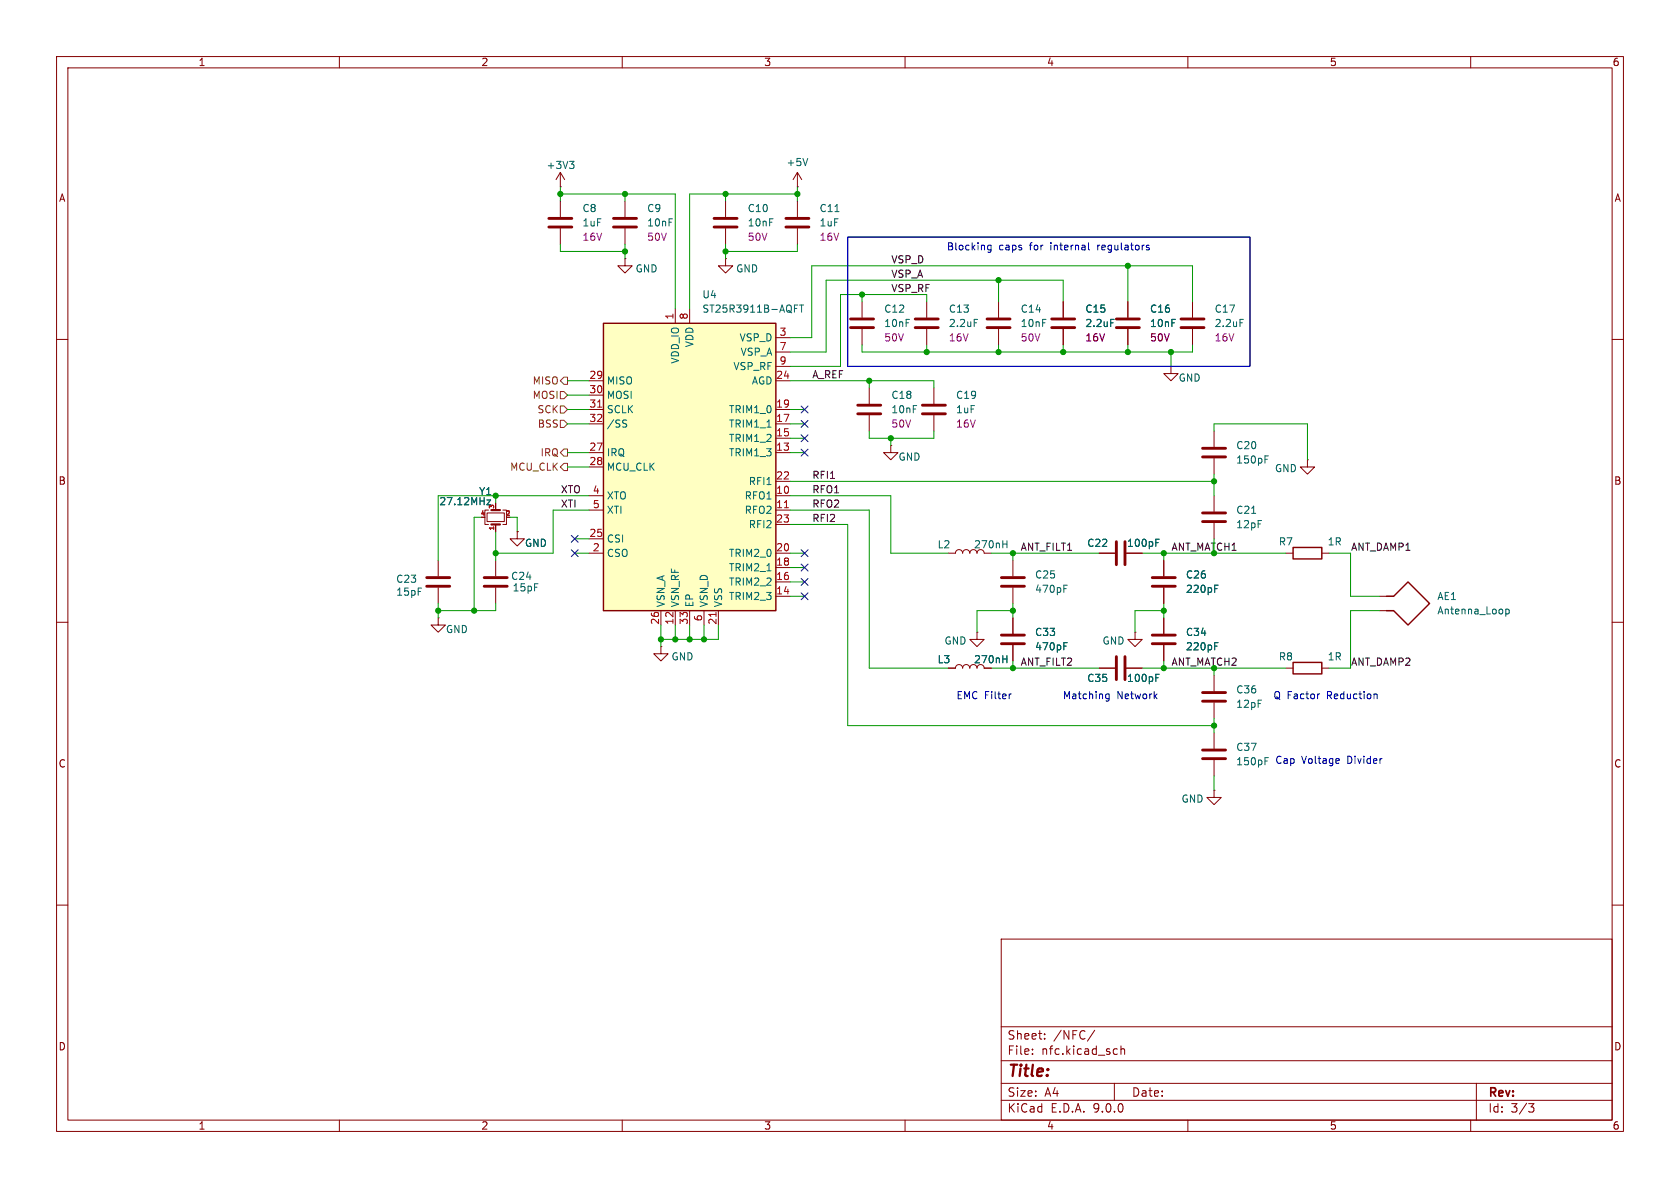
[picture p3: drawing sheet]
<svg xmlns="http://www.w3.org/2000/svg" width="297mm" height="210mm" viewBox="0 0 297 210" stroke-linecap="round" stroke-linejoin="round" font-family="sans-serif">
<g fill="none" stroke="#840000" stroke-width=".18">
<path d="M10 10h277v190h-277zM12 12h273v186h-273zM60 10v2M110 10v2M160 10v2M210 10v2M260 10v2M99.1 35.6v2.8M110.5 35.6v2.8M128.3 35.6v2.8M141 33h.1M141 30.5l-.8 1.3"/>
<path d="M141 30.5l.7 1.3M141 30.5v2.5M141 35.6v2.8M99.1 40.4v2.8M110.5 40.4v2.8M128.3 45.7v1.3h1.2l-1.2 1.3-1.3-1.3h1.3M128.3 45.7h.1M128.3 40.4v2.8M141 40.4v2.8M163.8 53.3v2.8M163.8 58.2v2.8M176.5 53.3v2.8"/>
<path d="M176.5 58.2v2.8M199.4 53.3v2.8M199.4 58.2v2.8M210.8 53.3v2.8M210.8 58.2v2.8M10 60h2M153.7 68.6v2.8M153.7 73.4v2.8M157.5 78.7v1.3h1.2l-1.2 1.3-1.3-1.3h1.3M157.5 78.7h.1M214.6 76.2v2.8M285 60h2"/>
<path d="M77.5 99.1v2.8M86.1 90.7h3.1v1.5h-3.1zM86.4 90.2h-.7v2.5h.7M87.6 88.9v1.3M87.6 92.7v1.3M87.6 99.1v2.8M88.9 90.2h.6v2.5h-.6M91.4 94v1.3h1.3l-1.3 1.2-1.2-1.2h1.2M91.4 94h.1M167.6 97.8h1.3a.64 .64 0 0 1 .6-.6 .64 .64 0 0 1 .7 .6 .64 .64 0 0 1 .6-.6 .64 .64 0 0 1 .6 .6 .64 .64 0 0 1 .7-.6 .64 .64 0 0 1 .6 .6 .64 .64 0 0 1 .7-.6 .64 .64 0 0 1 .6 .6h1.3M179.1 99.1v2.8M194.3 97.8h2.8"/>
<path d="M214.6 81v2.8M214.6 87.6v2.8M214.6 92.5v2.8M231.1 81.3v1.3h1.3l-1.3 1.2-1.2-1.2h1.2M231.1 81.3h.1M10 110h2M77.5 109.2v1.3h1.2l-1.2 1.3-1.3-1.3h1.3M77.5 109.2h.1M77.5 103.9v2.8M87.6 103.9v2.8M116.8 114.3v1.3h1.3l-1.3 1.2-1.2-1.2h1.2M116.8 114.3h.1"/>
<path d="M179.1 103.9v2.8M179.1 109.2v2.8M179.1 114v2.8M200.7 111.8v1.2h1.2l-1.2 1.3-1.3-1.3h1.3M200.7 111.8h.1M243.8 105.4h2.6M243.8 108h2.6M285 110h2M10 160h2M177 166h108v32h-108zM285 160h2M60 198v2"/>
<path d="M110 198v2M160 198v2M177 194.5h108M177 191.5h108M177 187.5h108M177 181.5h108M182.5 186.3v.1M182.5 185.5v.1M184.7 183.6v.1M184.7 182.8v.1M193.5 182.1l-1.3 2M197 191.5v3"/>
<path d="M197.1 185.4l.4 .1M197.5 186.3l-.4 .1M198.2 185.5l.2-.1 .3 .1 .1 .9M198.2 184.9v1.5M210 198v2M260 198v2M261 191.5v6.5M270.2 195.1h1l-.5 .6 .4 .1 .1 .5-.3 .3h-.4"/>
</g>
<g fill="none" stroke="#840000" stroke-width=".51">
<path d="M97 38.6h4.1M108.5 38.6h4M126.2 38.6h4.1M138.9 38.6h4.1M97 40.1h4.1M108.5 40.1h4M126.2 40.1h4.1M138.9 40.1h4.1M161.8 56.4h4.1M161.8 57.9h4.1M174.5 56.4h4.1M174.5 57.9h4.1"/>
<path d="M197.4 56.4h4M197.4 57.9h4M208.8 56.4h4.1M208.8 57.9h4.1M151.6 71.6h4.1M151.6 73.2h4.1M212.6 79.2h4.1M197.4 95.8v4M198.9 95.8v4M212.6 80.8h4.1M212.6 90.7h4.1M212.6 92.2h4.1"/>
<path d="M75.4 102.1h4.1M75.4 103.6h4.1M85.6 102.1h4.1M85.6 103.6h4.1M177 102.1h4.1M177 103.6h4.1M177 112.3h4.1M177 113.8h4.1"/>
</g>
<g fill="none" stroke="#006464" stroke-width=".18">
<path d="M142.8 28l-.4 1.3M147.6 37.4h.7M172.2 56.5h.6M219.2 56.5h.6M86.1 88.4h.6l-.6 .8h.6M177.3 96.2h.7M178 95.6v1.2M204.3 95.9h.5M204.3 95.3h.6M221.3 90.7h.7M223.6 81.2h.5M223.6 80.6h.6"/>
<path d="M188.1 114.2h.4M188.1 113.6h.6M188.1 104.1h.4M188.1 103.4h.6M266.2 107.7v1.3M266.2 107.7h.4l.2 .2-.1 .6h-.5"/>
</g>
<path d="M245.1 105.4h1.3l2.5-2.5 3.8 3.8-3.8 3.8-2.5-2.5h-1.3" fill="none" stroke="#840000" stroke-width=".25"/>
<path d="M86.9 92.7h1.5M86.9 90.2h1.5" fill="none" stroke="#840000" stroke-width=".38"/>
<path d="M106.7 57.2h30.5v50.8h-30.5z" fill="#ffffc2"/>
<path d="M106.7 57.2h30.5v50.8h-30.5zM228.6 96.8h5.1v2h-5.1zM228.6 117.1h5.1v2h-5.1z" fill="none" stroke="#840000" stroke-width=".25"/>
<g fill="none" stroke="#840000" stroke-width=".18">
<path d="M99.1 33h.1M99.1 30.5l-.8 1.3M99.1 30.5l.7 1.3M99.1 30.5v2.5M110.5 45.7v1.3h1.3l-1.3 1.3-1.3-1.3h1.3M110.5 45.7h.1M119.4 54.6v2.6M121.9 54.6v2.6M137.2 59.7h2.5M152.4 53.3v2.8M152.4 58.2v2.8M188 53.3v2.8"/>
<path d="M188 58.2v2.8M199.4 53.3v2.8M199.4 58.2v2.8M104.1 67.3h2.6M104.1 69.9h2.6M104.1 72.4h2.6M104.1 74.9h2.6M137.2 67.3h2.5M137.2 72.4h2.5M137.2 74.9h2.5M137.2 62.2h2.5M137.2 64.8h2.5"/>
<path d="M137.2 77.5h2.5M165.1 68.6v2.8M165.1 73.4v2.8M207 64.8v1.2h1.3l-1.3 1.3-1.3-1.3h1.3M207 64.8h.1M87.6 88.9v1.3M87.6 92.7v1.3M91.4 94h.1M104.1 80h2.6M104.1 82.6h2.6M104.1 87.6h2.6M104.1 90.2h2.6"/>
<path d="M104.1 95.3h2.6M104.1 97.8h2.6M137.2 80h2.5M137.2 87.6h2.5M137.2 90.2h2.5M137.2 97.8h2.5M137.2 85.1h2.5M137.2 92.7h2.5M194.3 97.8h2.8M205.7 99.1v2.8M227.3 97.8h1.3M233.7 97.8h1.2"/>
<path d="M116.8 108v2.5M119.4 108v2.5M121.9 108v2.5M124.5 108v2.5M127 108v2.5M137.2 100.3h2.5M137.2 102.9h2.5M137.2 105.4h2.5M167.6 118.1h1.3a.64 .64 0 0 1 .6-.6 .64 .64 0 0 1 .7 .6 .64 .64 0 0 1 .6-.6 .64 .64 0 0 1 .6 .6 .64 .64 0 0 1 .7-.6 .64 .64 0 0 1 .6 .6 .64 .64 0 0 1 .7-.6 .64 .64 0 0 1 .6 .6h1.3M172.7 111.8v1.2h1.3l-1.3 1.3-1.3-1.3h1.3M172.7 111.8h.1M179.1 109.2v2.8"/>
<path d="M179.1 114v2.8M194.3 118.1h2.8M199.1 118.1h2.8M205.7 103.9v2.8M205.7 109.2v2.8M205.7 114v2.8M214.6 119.4v2.8M227.3 118.1h1.3M233.7 118.1h1.2M214.6 139.7v1.3h1.3l-1.3 1.2-1.2-1.2h1.2M214.6 139.7h.1M214.6 124.2v2.8"/>
<path d="M214.6 129.5v2.8M214.6 134.4v2.8"/>
</g>
<path d="M105.7 72h.7M138.7 89.8h.7M126.6 108.3v.7" fill="none" stroke="#a90000" stroke-width=".18"/>
<g fill="none" stroke="#006464" stroke-width=".18">
<path d="M100.7 28.5h.8l-.5 .5M101.2 29l.3 .2v.3l-.3 .3M140.4 54.5h.5M140.4 53.9h.6M141.3 53.9h.8M141.7 53.9v1.3M196.4 56.5h.6M110.3 74.2l.5 .1M110.6 74.9l.2 .2-.2 .4M86.1 88.4h.6l-.6 .8h.6M204.3 95.9h.5M204.3 95.3h.6"/>
<path d="M177.3 116.5h.7M178 115.9v1.3M188.1 114.2h.4M188.1 113.6h.6M204.3 119.8h.5M204.3 119.2h.6M214.7 104.1h.5M214.7 103.4h.6M214.7 114.2h.5M214.7 113.6h.6M223.6 134.5h.5M223.6 133.9h.6"/>
</g>
<g fill="none" stroke="#840000" stroke-width=".51">
<path d="M150.4 56.4h4M150.4 57.9h4M185.9 56.4h4.1M185.9 57.9h4.1M163.1 71.6h4M163.1 73.2h4M197.4 116.1v4M198.9 116.1v4M203.7 102.1h4.1M203.7 103.6h4.1M203.7 112.3h4.1M203.7 113.8h4.1"/>
<path d="M212.6 132.6h4.1M212.6 134.1h4.1M212.6 122.4h4.1M212.6 124h4.1"/>
</g>
<path d="M99.1 74.3h.6l.6 .6-.6 .7h-.6zM99.1 69.2h.6l.6 .7-.6 .6h-.6zM99.1 67.3l.6-.6h.6v1.2h-.6zM99.1 71.8h.6l.6 .6-.6 .6h-.6zM99.1 80l.6-.6h.6v1.2h-.6zM99.7 81.9h.6v1.3h-.6l-.6-.6z" fill="none" stroke="#725600" stroke-width=".18"/>
<g fill="none" stroke="#009600" stroke-width=".18">
<path d="M99.1 33v2.6M99.1 34.3h20.3v20.3M110.5 34.3v1.3M128.3 34.3v1.3M141 34.3h-19.1v20.3M141 33v2.6M99.1 43.2v1.3h11.4M110.5 43.2v2.5M128.3 43.2v2.5M141 43.2v1.3h-12.7M152.4 52.1v1.2M163.8 53.3v-1.2h-15.2v12.7h-8.9"/>
<path d="M176.5 49.5v3.8M188 53.3v-3.8h-42v12.7h-6.3M199.4 47v6.3M210.8 53.3v-6.3h-67.3v12.7h-3.8M100.3 72.4h3.8M100.3 67.3h3.8M100.3 74.9h3.8M100.3 69.9h3.8M139.7 72.4h2.5M139.7 77.5h2.5M139.7 67.3h25.4v1.3M139.7 74.9h2.5"/>
<path d="M152.4 61v1.2h58.4v-1.2M153.7 76.2v1.3h11.4v-1.3M153.7 67.3v1.3M157.5 77.5v1.2M163.8 61v1.2M176.5 61v1.2M188 61v1.2M199.4 61v1.2M207 62.2v2.6M214.6 76.2v-1.3h16.5v6.4M85.1 91.4h-1.3v16.6M87.6 87.6v1.3"/>
<path d="M87.6 94v5.1M90.2 91.4h1.2v2.6M100.3 80h3.8M100.3 82.6h3.8M101.6 97.8h2.5M101.6 95.3h2.5M104.1 90.2h-6.3v7.6h-10.2M104.1 87.6h-26.6v11.5M139.7 90.2h14v27.9h13.9M139.7 87.6h17.8v10.2h10.1M139.7 80h2.5M139.7 97.8h2.5"/>
<path d="M139.7 92.7h10.2v35.6h64.7M139.7 85.1h74.9M175.3 97.8h19M179.1 97.8v1.3M201.9 97.8h25.4M205.7 97.8v1.3M214.6 83.8v3.8M214.6 95.3v2.5M234.9 97.8h3.9v7.6h5M77.5 106.7v2.5M87.6 106.7v1.3h-10.1M116.8 110.5v3.8"/>
<path d="M119.4 110.5v2.5M121.9 110.5v2.5M124.5 110.5v2.5M127 110.5v2.5h-10.2M139.7 105.4h2.5M139.7 102.9h2.5M139.7 100.3h2.5M175.3 118.1h19M179.1 108h-6.4v3.8M179.1 106.7v2.5M179.1 116.8v1.3M201.9 118.1h25.4"/>
<path d="M205.7 108h-5v3.8M205.7 106.7v2.5M205.7 116.8v1.3M214.6 118.1v1.3M243.8 108h-5v10.1h-3.9M214.6 127v2.5M214.6 137.2v2.5"/>
</g>
<g fill="none" stroke="#000084" stroke-width=".18">
<path d="M141.6 76.9l1.2 1.2M141.6 71.8l1.2 1.2M141.6 74.3l1.2 1.2M141.6 79.4l1.2 1.2M142.8 76.9l-1.2 1.2M142.8 71.8l-1.2 1.2M142.8 74.3l-1.2 1.2M142.8 79.4l-1.2 1.2M101 97.2l1.2 1.2M101 94.6l1.2 1.3M102.2 97.2l-1.2 1.2M102.2 94.6l-1.2 1.3"/>
<path d="M141.6 99.7l1.2 1.2M141.6 97.2l1.2 1.2M142.8 99.7l-1.2 1.2M142.8 97.2l-1.2 1.2M141.6 102.3l1.2 1.2M141.6 104.8l1.2 1.2M142.8 102.3l-1.2 1.2M142.8 104.8l-1.2 1.2"/>
</g>
<g fill="none" stroke="#0000c2" stroke-width=".18">
<path d="M149.9 41.9h71.1v22.9h-71.1zM175.2 43.3v1.1l-.2 .2-.3-.1M175.2 43.4l-.4-.1-.2 .3 .1 .5h.5M192.4 42.9v1.1l.2 .2M202.8 43.8h.3l.1 .2-.2 .2h-.2M202.8 43.3l.3 .1M178.8 122.7h-.3M195.5 123.3l.2 .2h.4M196.1 122.7h-.4l-.2 .2M196.1 122.7v1l-.3 .2h-.3M233.3 122.7h-.2M236.6 134.1l.2 .3-.6 .1"/>
<path d="M236.7 134.9h-.1M243.1 122.7l.4 .2v.6"/>
</g>
<g fill="#009600" stroke="#009600" stroke-width=".18">
<circle cx="83.8" cy="108" r=".46"/>
<circle cx="77.5" cy="108" r=".46"/>
<circle cx="87.6" cy="87.6" r=".46"/>
<circle cx="87.6" cy="97.8" r=".46"/>
<circle cx="128.3" cy="34.3" r=".46"/>
<circle cx="128.3" cy="44.5" r=".46"/>
<circle cx="110.5" cy="44.5" r=".46"/>
<circle cx="110.5" cy="34.3" r=".46"/>
<circle cx="99.1" cy="34.3" r=".46"/>
<circle cx="141" cy="34.3" r=".46"/>
<circle cx="157.5" cy="77.5" r=".46"/>
<circle cx="153.7" cy="67.3" r=".46"/>
<circle cx="116.8" cy="113" r=".46"/>
<circle cx="119.4" cy="113" r=".46"/>
<circle cx="124.5" cy="113" r=".46"/>
<circle cx="121.9" cy="113" r=".46"/>
<circle cx="179.1" cy="118.1" r=".46"/>
<circle cx="179.1" cy="97.8" r=".46"/>
<circle cx="205.7" cy="118.1" r=".46"/>
<circle cx="214.6" cy="85.1" r=".46"/>
<circle cx="214.6" cy="128.3" r=".46"/>
<circle cx="179.1" cy="108" r=".46"/>
<circle cx="205.7" cy="97.8" r=".46"/>
<circle cx="205.7" cy="108" r=".46"/>
<circle cx="199.4" cy="62.2" r=".46"/>
<circle cx="188" cy="62.2" r=".46"/>
<circle cx="207" cy="62.2" r=".46"/>
<circle cx="163.8" cy="62.2" r=".46"/>
<circle cx="152.4" cy="52.1" r=".46"/>
<circle cx="199.4" cy="47" r=".46"/>
<circle cx="176.5" cy="49.5" r=".46"/>
<circle cx="176.5" cy="62.2" r=".46"/>
</g>
<text font-size="2.8" fill="#840000" x="178" y="190.9">Title:</text>
<g font-size="2.1" fill="#840000">
<text x="178" y="184">Sheet:</text>
<text x="186.2" y="184">/NFC/</text>
<text x="178" y="186.7">File:</text>
<text x="184.1" y="186.7">nfc.kicad_sch</text>
<text x="178" y="196.9">KiCad</text>
<text x="178" y="194.1">Size:</text>
<text x="184.7" y="194.1">A4</text>
<text x="185.7" y="196.9">E.D.A.</text>
<text x="193.3" y="196.9">9.0.0</text>
<text x="200" y="194.1">Date:</text>
<text x="263" y="194.3">Rev:</text>
<text x="263" y="196.9">Id:</text>
<text x="267.1" y="196.9">3/3</text>
</g>
<g font-size="1.8" fill="#840000">
<text x="35" y="11.9">1</text>
<text x="85" y="11.9">2</text>
<text x="135" y="11.9">3</text>
<text x="185" y="11.9">4</text>
<text x="235" y="11.9">5</text>
<text x="285" y="11.9">6</text>
<text x="10.3" y="35.9">A</text>
<text x="285.3" y="35.9">A</text>
<text x="10.3" y="85.9">B</text>
<text x="285.3" y="85.9">B</text>
<text x="199.1" y="96.9">100pF</text>
<text x="10.3" y="135.9">C</text>
<text x="285.3" y="135.9">C</text>
<text x="10.3" y="185.9">D</text>
<text x="285.3" y="185.9">D</text>
<text x="35" y="199.9">1</text>
<text x="85" y="199.9">2</text>
<text x="135" y="199.9">3</text>
<text x="185" y="199.9">4</text>
<text x="235" y="199.9">5</text>
<text x="285" y="199.9">6</text>
</g>
<g font-size="1.8" fill="#006464">
<text x="138.9" y="29.6">+5V</text>
<text x="96.5" y="30.1">+3V3</text>
<text x="102.9" y="37.7">C8</text>
<text x="102.9" y="40.2">1uF</text>
<text x="114.3" y="37.7">C9</text>
<text x="114.3" y="40.2">10nF</text>
<text x="132.1" y="37.7">C10</text>
<text x="132.1" y="40.2">10nF</text>
<text x="144.8" y="40.2">1uF</text>
<text x="144.8" y="37.7">C11</text>
<text x="112.3" y="48.4">GND</text>
<text x="124.1" y="52.9">U4</text>
<text x="130" y="48.4">GND</text>
<text x="124.1" y="55.5">ST25R3911B-AQFT</text>
<text x="156.2" y="55.5">C12</text>
<text x="156.2" y="58">10nF</text>
<text x="167.6" y="55.5">C13</text>
<text x="167.6" y="58">2.2uF</text>
<text x="180.3" y="55.5">C14</text>
<text x="180.3" y="58">10nF</text>
<text x="191.8" y="55.5">C15</text>
<text x="191.8" y="58">2.2uF</text>
<text x="203.2" y="55.5">C16</text>
<text x="203.2" y="58">10nF</text>
<text x="214.6" y="55.5">C17</text>
<text x="214.6" y="58">2.2uF</text>
<text x="120.2" y="64.4" transform="rotate(-90 120.2 64.4)">VDD_IO</text>
<text x="122.8" y="61.5" transform="rotate(-90 122.8 61.5)">VDD</text>
<text x="129.6" y="65.6">VSP_RF</text>
<text x="130.6" y="60.6">VSP_D</text>
<text x="130.8" y="63.1">VSP_A</text>
<text x="107.2" y="68.2">MISO</text>
<text x="107.2" y="70.7">MOSI</text>
<text x="132.8" y="68.2">AGD</text>
<text x="157.5" y="70.7">C18</text>
<text x="168.9" y="70.7">C19</text>
<text x="208.3" y="67.7">GND</text>
<text x="107.2" y="73.3">SCLK</text>
<text x="107.2" y="75.8">/SS</text>
<text x="128.8" y="73.3">TRIM1_0</text>
<text x="128.8" y="75.8">TRIM1_1</text>
<text x="157.5" y="73.3">10nF</text>
<text x="168.9" y="73.3">1uF</text>
<text x="107.2" y="80.9">IRQ</text>
<text x="107.2" y="83.4">MCU_CLK</text>
<text x="128.8" y="78.3">TRIM1_2</text>
<text x="128.8" y="80.9">TRIM1_3</text>
<text x="158.7" y="81.6">GND</text>
<text x="218.4" y="82.1">150pF</text>
<text x="218.4" y="79.6">C20</text>
<text x="225.3" y="83.7">GND</text>
<text x="77.6" y="89.5">27.12MHz</text>
<text x="84.6" y="87.7">Y1</text>
<text x="107.2" y="88.5">XTO</text>
<text x="131.6" y="88.5">RFO1</text>
<text x="132.3" y="86">RFI1</text>
<text x="107.2" y="91">XTI</text>
<text x="131.6" y="91">RFO2</text>
<text x="132.3" y="93.6">RFI2</text>
<text x="218.4" y="91">C21</text>
<text x="218.4" y="93.6">12pF</text>
<text x="92.7" y="96.9">GND</text>
<text x="107.2" y="96.1">CSI</text>
<text x="107.2" y="98.7">CSO</text>
<text x="128.8" y="98.7">TRIM2_0</text>
<text x="128.8" y="101.2">TRIM2_1</text>
<text x="165.7" y="97.1">L2</text>
<text x="172.1" y="97.1">270nH</text>
<text x="192.1" y="96.9">C22</text>
<text x="226" y="96.6">R7</text>
<text x="234.6" y="96.6">1R</text>
<text x="69.9" y="103.2">C23</text>
<text x="70" y="105.5">15pF</text>
<text x="90.3" y="102.7">C24</text>
<text x="90.5" y="104.7">15pF</text>
<text x="117.7" y="107.4" transform="rotate(-90 117.7 107.4)">VSN_A</text>
<text x="120.2" y="107.4" transform="rotate(-90 120.2 107.4)">VSN_RF</text>
<text x="122.8" y="107.4" transform="rotate(-90 122.8 107.4)">EP</text>
<text x="125.3" y="107.4" transform="rotate(-90 125.3 107.4)">VSN_D</text>
<text x="127.9" y="107.4" transform="rotate(-90 127.9 107.4)">VSS</text>
<text x="128.8" y="103.7">TRIM2_2</text>
<text x="128.8" y="106.3">TRIM2_3</text>
<text x="182.9" y="105">470pF</text>
<text x="182.9" y="102.5">C25</text>
<text x="209.6" y="105">220pF</text>
<text x="209.6" y="102.5">C26</text>
<text x="254" y="106.3">AE1</text>
<text x="78.7" y="112.1">GND</text>
<text x="182.9" y="112.6">C33</text>
<text x="209.6" y="112.6">C34</text>
<text x="254" y="108.8">Antenna_Loop</text>
<text x="118.6" y="116.9">GND</text>
<text x="165.7" y="117.4">L3</text>
<text x="166.9" y="114.1">GND</text>
<text x="172.1" y="117.4">270nH</text>
<text x="182.9" y="115.2">470pF</text>
<text x="194.8" y="114.1">GND</text>
<text x="209.6" y="115.2">220pF</text>
<text x="226" y="116.9">R8</text>
<text x="234.6" y="116.9">1R</text>
<text x="192.1" y="120.8">C35</text>
<text x="199.1" y="120.8">100pF</text>
<text x="218.4" y="122.8">C36</text>
<text x="218.4" y="125.3">12pF</text>
<text x="218.4" y="135.5">150pF</text>
<text x="218.4" y="132.9">C37</text>
<text x="208.8" y="142.1">GND</text>
</g>
<g font-size="1.8" fill="#840084">
<text x="102.9" y="42.8">16V</text>
<text x="114.3" y="42.8">50V</text>
<text x="132.1" y="42.8">50V</text>
<text x="144.8" y="42.8">16V</text>
<text x="156.2" y="60.6">50V</text>
<text x="167.6" y="60.6">16V</text>
<text x="180.3" y="60.6">50V</text>
<text x="191.8" y="60.6">16V</text>
<text x="203.2" y="60.6">50V</text>
<text x="214.6" y="60.6">16V</text>
<text x="157.5" y="75.8">50V</text>
<text x="168.9" y="75.8">16V</text>
</g>
<g font-size="1.8" fill="#0f0f0f">
<text x="157.5" y="46.6">VSP_D</text>
<text x="157.5" y="51.7">VSP_RF</text>
<text x="157.5" y="49.2">VSP_A</text>
<text x="143.5" y="67">A_REF</text>
<text x="99.1" y="87.3">XTO</text>
<text x="99.1" y="89.8">XTI</text>
<text x="143.5" y="89.8">RFO2</text>
<text x="143.5" y="84.7">RFI1</text>
<text x="143.5" y="87.3">RFO1</text>
<text x="143.5" y="92.4">RFI2</text>
<text x="180.3" y="97.4">ANT_FILT1</text>
<text x="238.8" y="97.4">ANT_DAMP1</text>
<text x="180.3" y="117.8">ANT_FILT2</text>
<text x="238.8" y="117.8">ANT_DAMP2</text>
</g>
<g font-size="1.8" fill="#0000c2">
<text x="167.3" y="44.6">Blocking</text>
<text x="176.6" y="44.6">caps</text>
<text x="182.2" y="44.6">for</text>
<text x="186" y="44.6">internal</text>
<text x="194.5" y="44.6">regulators</text>
<text x="169" y="123.8">EMC Filter</text>
<text x="187.8" y="123.8">Matching</text>
<text x="197.4" y="123.8">Network</text>
<text x="225" y="123.8">Q Factor</text>
<text x="234.7" y="123.8">Reduction</text>
<text x="225.4" y="135.2">Cap</text>
<text x="230.1" y="135.2">Voltage</text>
<text x="238.3" y="135.2">Divider</text>
</g>
<g font-size="1.8" fill="#a90000">
<text x="119.1" y="56.6" transform="rotate(-90 119.1 56.6)">1</text>
<text x="121.7" y="56.6" transform="rotate(-90 121.7 56.6)">8</text>
<text x="137.7" y="59.4">3</text>
<text x="137.7" y="62">7</text>
<text x="137.7" y="64.5">9</text>
<text x="104.1" y="67.1">29</text>
<text x="104.1" y="69.6">30</text>
<text x="137.1" y="67.1">24</text>
<text x="104.1" y="72.1">31</text>
<text x="104.1" y="74.7">32</text>
<text x="137.1" y="72.1">19</text>
<text x="137.1" y="74.7">17</text>
<text x="137.1" y="77.2">15</text>
<text x="104.1" y="79.8">27</text>
<text x="104.1" y="82.3">28</text>
<text x="137.1" y="79.8">13</text>
<text x="104.7" y="87.4">4</text>
<text x="104.7" y="89.9">5</text>
<text x="137.1" y="84.8">22</text>
<text x="137.1" y="87.4">10</text>
<text x="137.1" y="89.9">11</text>
<text x="104.1" y="95">25</text>
<text x="137.1" y="92.5">23</text>
<text x="104.7" y="97.5">2</text>
<text x="137.1" y="97.5">20</text>
<text x="137.1" y="100.1">18</text>
<text x="137.1" y="102.6">16</text>
<text x="137.1" y="105.2">14</text>
<text x="116.6" y="110.5" transform="rotate(-90 116.6 110.5)">26</text>
<text x="119.1" y="110.5" transform="rotate(-90 119.1 110.5)">12</text>
<text x="121.7" y="110.5" transform="rotate(-90 121.7 110.5)">33</text>
<text x="124.2" y="109.9" transform="rotate(-90 124.2 109.9)">6</text>
<text x="126.7" y="110.5" transform="rotate(-90 126.7 110.5)">21</text>
</g>
<g font-size="1.8" fill="#725600">
<text x="94.1" y="70.7">MOSI</text>
<text x="94.1" y="68.2">MISO</text>
<text x="94.9" y="73.3">SCK</text>
<text x="95" y="75.8">BSS</text>
<text x="90.1" y="83.4">MCU_CLK</text>
<text x="95.5" y="80.9">IRQ</text>
</g>
<g font-size="1.8" fill="#009600">
<text x="207" y="97.4">ANT_MATCH1</text>
<text x="207" y="117.8">ANT_MATCH2</text>
</g>
<g font-size="1.1" fill="#a90000">
<text x="84.9" y="91.2">4</text>
<text x="87.4" y="93.9" transform="rotate(-90 87.4 93.9)">1</text>
<text x="87.4" y="90.1" transform="rotate(-90 87.4 90.1)">3</text>
<text x="89.3" y="91.2">2</text>
</g>
</svg>
